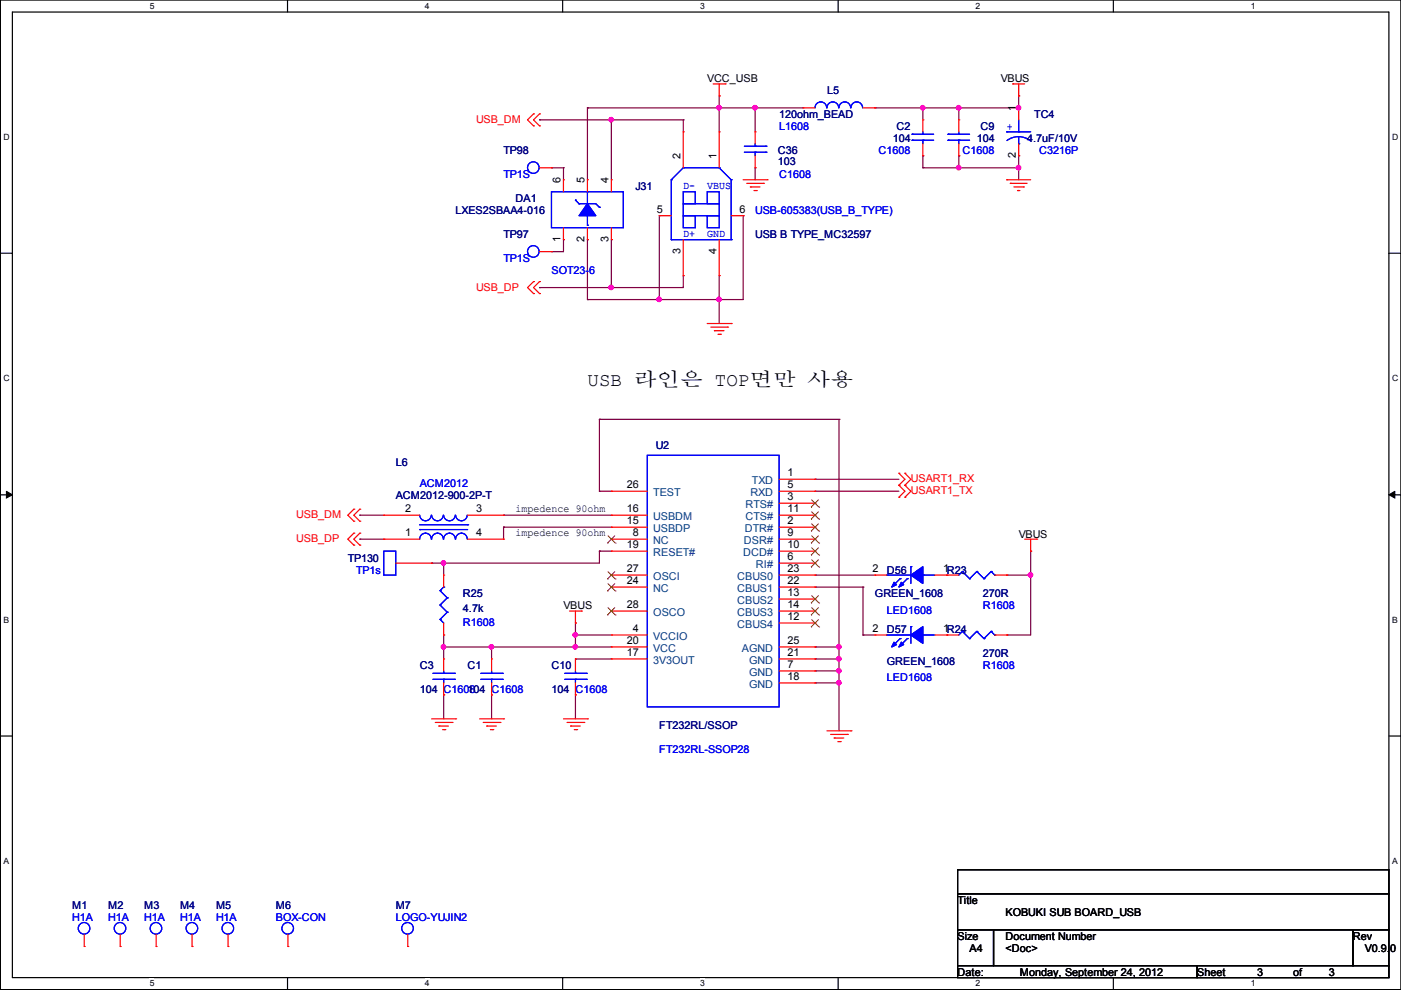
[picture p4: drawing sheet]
<svg xmlns="http://www.w3.org/2000/svg" width="297mm" height="210mm" viewBox="0 0 297 210" stroke-linecap="round" stroke-linejoin="round" font-family="sans-serif">
<path d="M.1 0h296.9v209.8h-296.9zM2.6 2.6h291.9v204.7h-291.9z" fill="none" stroke="#000" stroke-width=".25"/>
<g fill="#fff">
<path d="M31.7 .3h1v1.9h-1z"/>
<path d="M31.7 207.5h1v2h-1z"/>
</g>
<path d="M61 0v2.6M61 207.3v2.5" fill="none" stroke="#000" stroke-width=".25"/>
<g fill="#fff">
<path d="M90.1 .3h.9v1.9h-.9z"/>
<path d="M90.1 207.5h.9v2h-.9z"/>
</g>
<path d="M119.3 0v2.6M119.3 207.3v2.5" fill="none" stroke="#000" stroke-width=".25"/>
<g fill="#fff">
<path d="M148.4 .3h1v1.9h-1z"/>
<path d="M148.4 207.5h1v2h-1z"/>
</g>
<path d="M177.7 0v2.6M177.7 207.3v2.5" fill="none" stroke="#000" stroke-width=".25"/>
<g fill="#fff">
<path d="M206.8 .3h1v1.9h-1z"/>
<path d="M206.8 207.5h1v2h-1z"/>
</g>
<path d="M236.1 0v2.6M236.1 207.3v2.5" fill="none" stroke="#000" stroke-width=".25"/>
<g fill="#fff">
<path d="M265.2 .3h.9v1.9h-.9z"/>
<path d="M265.2 207.5h.9v2h-.9z"/>
<path d="M.8 28.1h1.1v2h-1.1z"/>
<path d="M295.1 28.1h1.2v2h-1.2z"/>
<path d="M.8 79.3h1.1v1.9h-1.1z"/>
<path d="M295.1 79.3h1.2v1.9h-1.2z"/>
</g>
<path d="M.1 53.7h2.5M294.5 53.7h2.5" fill="none" stroke="#000" stroke-width=".25"/>
<g fill="#fff">
<path d="M.8 130.5h1.1v1.9h-1.1z"/>
<path d="M295.1 130.5h1.1v1.9h-1.1z"/>
</g>
<path d="M.1 104.9h2.5M294.5 104.9h2.5" fill="none" stroke="#000" stroke-width=".25"/>
<path d="M1.4 104.2l1.2 .7-1.2 .7zM294.5 104.9l1.2-.7v1.4z" fill="#000" stroke="#000" stroke-width=".21"/>
<g fill="#fff">
<path d="M.8 181.6h1v2h-1z"/>
<path d="M295.1 181.6h1.1v2h-1.1z"/>
</g>
<path d="M.1 156.1h2.5M294.5 156.1h2.5M203 184.4h91.5v5.1h-91.5zM203 189.5h91.5v7.6h-91.5zM203 197.1h7.7v7.6h-7.7zM210.7 197.1h76.2v7.6h-76.2zM286.9 197.1h7.6v7.6h-7.6zM203 204.7h50.8v2.6h-50.8zM253.8 204.7h40.7v2.6h-40.7z" fill="none" stroke="#000" stroke-width=".25"/>
<g fill="none" stroke="#800040" stroke-width=".25">
<path d="M114.4 25.4h.1M114.4 25.4h30.5M116.9 35.6h.1M116.9 35.6h2.6M119.5 35.6h.1M119.5 35.6v2.5M124.5 22.9h.1M124.5 22.9h45.8M124.5 22.9v15.2M129.6 25.4h.1M129.6 25.4v12.7M144.9 25.4h.1"/>
<path d="M144.9 25.4v2.6M152.5 22.9h.1M152.5 20.3h.1M152.5 20.3v7.7M160.1 35.6h.1M160.1 22.9h.1M160.1 22.9v5.1M160.1 35.6v2.5M185.5 22.9h.1M195.7 22.9h.1M195.7 33h.1M195.7 35.6h.1"/>
<path d="M195.7 35.6h20.3M195.7 22.9v2.5M195.7 33v2.6M203.3 35.6h.1M203.3 22.9h.1M203.3 33h.1M203.3 22.9v2.5M203.3 33v2.6M216 20.3h.1M216 35.6h.1M216 33h.1M216 20.3v2.6h-30.5"/>
<path d="M216 33v5.1M116.9 53.4h.1M119.5 50.8h.1M119.5 50.8v2.6h-2.6M124.5 50.8h.1M124.5 50.8v12.7M129.6 50.8h.1M129.6 50.8v10.2M139.8 45.7h.1M139.8 45.7v17.8M144.9 58.4h.1M144.9 58.4v2.6h-30.5"/>
<path d="M152.5 58.4h.1M152.5 58.4v10.2M157.6 45.7h.1M157.6 45.7v17.8h-33.1M114.4 61h.1M124.5 63.5h.1M129.6 61h.1M139.8 63.5h.1M152.5 63.5h.1M127.1 88.9h.1M127.1 88.9v15.3M127.1 88.9h50.8"/>
<path d="M177.9 88.9h.1M177.9 88.9v66.1M76.3 114.3h.1M76.3 109.2h.1M76.3 109.2h5.1M76.3 114.3h5.1M91.5 119.4h.1M94.1 119.4h.1M94.1 119.4v2.5M106.8 111.8h.1M106.8 109.2h.1M106.8 111.8v2.5"/>
<path d="M106.8 111.8h22.8M106.8 109.2h22.8M127.1 104.2h.1M127.1 116.9h.1M127.1 104.2h2.5M127.1 116.9v2.5h-35.6M127.1 116.9h2.5M172.8 101.6h.1M172.8 104.2h.1M172.8 101.6h17.8M172.8 104.2h17.8M218.5 116.9h.1"/>
<path d="M218.5 116.9v17.7h-5.1M94.1 137.2h.1M94.1 134.6h.1M94.1 137.2h35.5M94.1 134.6v5.1M104.2 137.2h.1M104.2 137.2v2.5M122 134.6h.1M122 132.1h.1M122 137.2h.1M122 139.7h.1M122 134.6h7.6"/>
<path d="M122 139.7h7.6M122 132.1v5.1M172.8 137.2h.1M172.8 139.7h.1M172.8 121.9h.1M172.8 124.5h.1M172.8 121.9h12.7M172.8 137.2h5.1M172.8 139.7h5.1M172.8 124.5h10.2M177.9 139.7h.1M177.9 137.2h.1"/>
<path d="M183 124.5h.1M183 134.6h.1M183 134.6h2.5M183 124.5v10.1M213.4 134.6h.1M213.4 121.9h.1M213.4 121.9h5.1M218.5 121.9h.1M94.1 147.3h.1M94.1 147.3v5.1M104.2 147.3h.1M104.2 147.3v5.1"/>
<path d="M122 147.3h.1M122 147.3v5.1M172.8 142.3h.1M172.8 144.8h.1M172.8 142.3h5.1M172.8 144.8h5.1M177.9 144.8h.1M177.9 142.3h.1"/>
</g>
<g fill="#f0f" stroke="#f0f" stroke-width=".25">
<circle cx="152.4" cy="22.8" r=".47"/>
<circle cx="152.4" cy="63.5" r=".47"/>
<circle cx="129.6" cy="25.4" r=".47"/>
<circle cx="129.6" cy="60.9" r=".47"/>
<circle cx="139.7" cy="63.5" r=".47"/>
<circle cx="160.1" cy="22.8" r=".47"/>
<circle cx="218.5" cy="121.9" r=".47"/>
<circle cx="177.8" cy="144.8" r=".47"/>
<circle cx="122" cy="134.6" r=".47"/>
<circle cx="177.8" cy="139.7" r=".47"/>
<circle cx="177.8" cy="137.1" r=".47"/>
<circle cx="177.8" cy="142.2" r=".47"/>
<circle cx="215.9" cy="22.8" r=".47"/>
<circle cx="203.2" cy="22.8" r=".47"/>
<circle cx="215.9" cy="35.5" r=".47"/>
<circle cx="203.2" cy="35.5" r=".47"/>
<circle cx="195.6" cy="22.8" r=".47"/>
<circle cx="122" cy="137.1" r=".47"/>
<circle cx="104.2" cy="137.1" r=".47"/>
<circle cx="94" cy="137.1" r=".47"/>
<circle cx="94" cy="119.4" r=".47"/>
</g>
<g fill="none" stroke="#f00" stroke-width=".25">
<path d="M151.2 17.8h2.6M152.5 17.8v2.5M153.8 17.8h.1M214.7 17.8h.1M214.7 17.8h2.6M216 17.8v2.5M113.1 24.1h.1M113.1 26.7h.1M113.1 24.1l-1.3 1.3 1.3 1.3M114.4 24.1h.1M114.4 26.7h.1M114.4 24.1l-1.3 1.3 1.3 1.3"/>
<path d="M114.4 35.6h2.5M116.9 35.6h.1M119.5 38.1h.1M119.5 38.1v2.6M124.5 38.1h.1M124.5 38.1v2.6M129.6 38.1h.1M129.6 38.1v2.6M144.9 28h.1M144.9 28v7.6M152.5 20.3h.1M152.5 28h.1"/>
<path d="M152.5 28v7.6M157.6 38.1h5M158.3 38.9h3.6M159.1 39.6h.1M159.1 39.6h2M160.1 28h.1M160.1 35.6h.1M160.1 28v2.5M160.1 33v2.6M161.9 38.9h.1M162.6 38.1h.1M170.3 22.9h.1"/>
<path d="M170.3 22.9h2.5M183 22.9h2.5M185.5 22.9h.1M195.7 25.4h.1M195.7 33h.1M195.7 25.4v2.6M195.7 30.5v2.5M203.3 25.4h.1M203.3 33h.1M203.3 25.4v2.6M203.3 30.5v2.5M213.4 38.1h.1"/>
<path d="M213.4 38.1h5.1M214.2 38.9h.1M214.2 38.9h3.6M215 39.6h2M216 20.3h.1M216 22.9h.1M216 33h.1M216 22.9v2.5M216 30.5v2.5M217 39.6h.1M113.1 59.7h.1M113.1 59.7l-1.3 1.3 1.3 1.2"/>
<path d="M114.4 59.7h.1M114.4 59.7l-1.3 1.3 1.3 1.2M114.4 53.4h2.5M116.9 53.4h.1M119.5 50.8h.1M119.5 48.3v2.5M124.5 50.8h.1M124.5 48.3v2.5M129.6 50.8h.1M129.6 48.3v2.5M139.8 45.7h.1M139.8 45.7h2.5"/>
<path d="M144.9 58.4h.1M144.9 50.8v7.6M152.5 58.4h.1M152.5 50.8v7.6M155 45.7h2.6M157.6 45.7h.1M159.9 40.4h.5M160.4 40.4h.1M215.7 40.4h.1M215.7 40.4h.5M113.1 62.2h.1M114.4 62.2h.1"/>
<path d="M149.9 68.6h5.1M150.7 69.4h3.6M151.5 70.1h.1M151.5 70.1h2M152.2 70.9h.5M152.7 70.9h.1M154.3 69.4h.1M155 68.6h.1M75 108h.1M75 110.5h.1M75 113h.1M75 115.6h.1"/>
<path d="M75 108l-1.3 1.2 1.3 1.3M75 113l-1.3 1.3 1.3 1.3M76.3 108h.1M76.3 110.5h.1M76.3 113h.1M76.3 115.6h.1M76.3 108l-1.3 1.2 1.3 1.3M76.3 113l-1.3 1.3 1.3 1.3M81.4 114.3h.1M81.4 109.2h.1M81.4 114.3h7.6M81.4 109.2h7.6"/>
<path d="M83.9 119.4h7.6M91.5 119.4h.1M99.1 114.3h7.7M99.1 109.2h7.7M106.8 109.2h.1M106.8 114.3h.1M129.6 114.3h.1M129.6 111.8h.1M129.6 109.2h.1M129.6 116.9h.1M129.6 104.2h.1M129.6 114.3h7.6"/>
<path d="M129.6 109.2h7.6M129.6 111.8h7.6M129.6 104.2h7.6M129.6 116.9h7.6M165.2 114.3h7.6M165.2 109.2h7.6M165.2 101.6h7.6M165.2 111.8h7.6M165.2 106.7h7.6M165.2 104.2h7.6M165.2 119.4h7.6M165.2 116.9h7.6"/>
<path d="M172.8 101.6h.1M172.8 111.8h.1M172.8 106.7h.1M172.8 104.2h.1M172.8 119.4h.1M172.8 114.3h.1M172.8 116.9h.1M172.8 109.2h.1M190.6 105.4h.1M190.6 102.9h.1M190.6 100.3h.1M190.6 102.9l1.3 1.3-1.3 1.2"/>
<path d="M190.6 100.3l1.3 1.3-1.3 1.3M191.9 105.4h.1M191.9 102.9h.1M191.9 100.3h.1M191.9 102.9l1.2 1.3-1.2 1.2M191.9 100.3l1.2 1.3-1.2 1.3M217.3 114.3h2.5M218.5 116.9h.1M218.5 114.3v2.6M219.8 114.3h.1M94.1 139.7h.1M94.1 134.6h.1"/>
<path d="M94.1 121.9h.1M94.1 121.9v2.6M94.1 132.1v2.5M94.1 139.7v2.6M104.2 139.7h.1M104.2 139.7v2.6M120.7 129.6h2.6M122 132.1h.1M122 139.7h.1M122 129.6v2.5M122 139.7v2.6M123.3 129.6h.1"/>
<path d="M129.6 134.6h.1M129.6 139.7h.1M129.6 137.2h.1M129.6 124.5h.1M129.6 121.9h.1M129.6 129.6h.1M129.6 129.6h7.6M129.6 134.6h7.6M129.6 139.7h7.6M129.6 137.2h7.6M129.6 124.5h7.6M129.6 121.9h7.6"/>
<path d="M165.2 129.6h7.6M165.2 132.1h7.6M165.2 127h7.6M165.2 139.7h7.6M165.2 137.2h7.6M165.2 124.5h7.6M165.2 121.9h7.6M172.8 132.1h.1M172.8 127h.1M172.8 129.6h.1M172.8 139.7h.1M172.8 124.5h.1"/>
<path d="M172.8 121.9h.1M172.8 137.2h.1M185.5 134.6h.1M185.5 121.9h.1M185.5 134.6h2.5M185.5 121.9h2.5M198.2 134.6h5.1M198.2 121.9h5.1M200.7 134.6h.1M200.7 121.9h.1M210.9 134.6h2.5M210.9 121.9h2.5"/>
<path d="M213.4 134.6h.1M213.4 121.9h.1M91.5 152.4h5.1M92.3 153.2h3.5M93 153.9h.1M93 153.9h2.1M93.8 154.7h.5M94.1 147.3h.1M94.1 144.8v2.5M94.3 154.7h.1M95.8 153.2h.1M96.6 152.4h.1"/>
<path d="M101.7 152.4h5.1M102.4 153.2h3.6M103.2 153.9h.1M103.2 153.9h2M104 154.7h.5M104.2 147.3h.1M104.2 144.8v2.5M104.5 154.7h.1M106 153.2h.1M106.8 152.4h.1M119.5 152.4h5M120.2 153.2h3.6"/>
<path d="M121 153.9h.1M121 153.9h2M121.8 154.7h.5M122 147.3h.1M122 144.8v2.5M122.3 154.7h.1M123.8 153.2h.1M124.5 152.4h.1M165.2 142.3h7.6M165.2 144.8h7.6M172.8 142.3h.1M172.8 144.8h.1"/>
<path d="M175.3 155h5.1M176.1 155.7h3.6M176.9 156.5h.1M176.9 156.5h2M177.6 157.2h.5M178.1 157.2h.1M179.7 155.7h.1M180.4 155h.1M17.9 198.1v2.6M25.5 198.1v2.6M33.1 198.1v2.6M40.7 198.1v2.6"/>
<path d="M48.3 198.1v2.6M61 198.1v2.6M86.4 198.1v2.6M17.9 200.7h.1M25.5 200.7h.1M33.1 200.7h.1M40.7 200.7h.1M48.3 200.7h.1M61 200.7h.1M86.4 200.7h.1"/>
</g>
<g fill="none" stroke="#00f" stroke-width=".25">
<path d="M142.3 38.1h.1M142.3 38.1v12.7M144.9 35.6h.1M144.9 35.6l-2.6 2.5M144.9 35.6h7.6M152.5 35.6h.1M152.5 35.6l2.5 2.5M155 38.1h.1M155 38.1v12.7M157.8 32.3h4.6M157.8 31h4.6M160.1 31h.1"/>
<path d="M160.1 32.3h.1M160.1 30.5v.5M160.1 32.3v.7M162.4 32.3h.1M162.4 31h.1M175.3 22.9a1.23 1.23 0 0 0-1.3-1.3 1.23 1.23 0 0 0-1.2 1.3M177.8 22.9a1.23 1.23 0 0 0-1.2-1.3 1.23 1.23 0 0 0-1.3 1.3M180.3 22.9a1.23 1.23 0 0 0-1.2-1.3 1.23 1.23 0 0 0-1.2 1.3M182.9 22.9a1.23 1.23 0 0 0-1.3-1.3 1.23 1.23 0 0 0-1.2 1.3M193.4 29.7h.1M193.4 28.5h.1M193.4 29.7h4.6"/>
<path d="M193.4 28.5h4.6M195.7 28.5h.1M195.7 29.7h.1M195.7 28v.5M195.7 29.7v.8M201 29.7h.1M201 28.5h.1M201 29.7h4.6M201 28.5h4.6M203.3 28.5h.1M203.3 29.7h.1M203.3 28v.5"/>
<path d="M203.3 29.7v.8M213.4 28h.1M213.4 28h5.1M216 30.5h.1M216 28h.1M216 29l-1.1 .1-1.4 .7M216 29l1 .1 1.4 .7M216 25.4v2.6M216 29v1.5M116.9 40.7h15.3v7.6h-15.3zM122 42.4h.1M122 42.4l.8 .8"/>
<path d="M122.8 43.2h.1M122.8 43.2h3.5l.8 .8M124.5 40.7h.1M124.5 47.8h.1M124.5 40.7v2.5M124.5 45.7v2.1M127.1 44h.1M142.3 50.8h.1M142.3 50.8h12.7M144.9 43.2h7.6v2.5h-7.6zM144.9 45.7h2.5v2.6h-2.5zM144.9 40.7h2.5v2.5h-2.5z"/>
<path d="M149.9 45.7h2.6v2.6h-2.6zM149.9 40.7h2.6v2.5h-2.6zM155 50.8h.1M137.2 96.5h28v53.4h-28zM81.4 116.9h2.5v5h-2.5zM89 112.3h.1M89 111.3h10.1M89 112.3h10.1M91.4 109.2a1.23 1.23 0 0 1-1.2 1.2 1.23 1.23 0 0 1-1.2-1.2M91.4 114.3a1.23 1.23 0 0 0-1.2-1.3 1.23 1.23 0 0 0-1.2 1.3M94 109.2a1.23 1.23 0 0 1-1.2 1.2 1.23 1.23 0 0 1-1.3-1.2M94 114.3a1.23 1.23 0 0 0-1.3-1.3 1.23 1.23 0 0 0-1.2 1.3"/>
<path d="M96.5 109.2a1.23 1.23 0 0 1-1.2 1.2 1.23 1.23 0 0 1-1.2-1.2M96.5 114.3a1.23 1.23 0 0 0-1.2-1.3 1.23 1.23 0 0 0-1.2 1.3M99.1 109.2a1.23 1.23 0 0 1-1.3 1.2 1.23 1.23 0 0 1-1.2-1.2M99.1 114.3a1.23 1.23 0 0 0-1.3-1.3 1.23 1.23 0 0 0-1.2 1.3M99.1 111.3h.1M93.3 131.3h.1M93.3 128.3h.1M93.3 125.2h.1M93.3 131.3l.8 .8M93.3 128.3l1.5 1.5M93.3 125.2l1.5 1.6M94.1 124.5h.1"/>
<path d="M94.1 124.5l-.8 .7M94.8 129.8h.1M94.8 126.8h.1M94.8 129.8l-1.5 1.5M94.8 126.8l-1.5 1.5M188 134.6h.1M188 121.9h.1M188 134.6h5.1M188 121.9h5.1M190.8 135.4h.1M190.8 122.7h.1M190.8 135.4l-1.5 1.5"/>
<path d="M190.8 122.7l-1.5 1.5M192.4 135.4h.1M192.4 122.7h.1M192.4 135.4l-1.6 1.5M192.4 122.7l-1.6 1.5M193.1 132.9h.1M193.1 120.2h.1M193.1 120.2v3.5M193.1 132.9v3.5M195.7 134.6h.1M195.7 121.9h.1M195.7 134.6h2.5"/>
<path d="M195.7 121.9h2.5M204 133.9h.1M204 121.2h.1M204 133.9l-.7 .7M204 133.9l1.6 1.5M204 121.2l-.7 .7M204 121.2l1.6 1.5M205.6 135.4h.1M205.6 122.7h.1M207.1 133.9h.1M207.1 121.2h.1M207.1 133.9l-1.5 1.5"/>
<path d="M207.1 133.9l1.5 1.5M207.1 121.2l-1.5 1.5M207.1 121.2l1.5 1.5M208.6 135.4h.1M208.6 122.7h.1M210.1 133.9h.1M210.1 121.2h.1M210.1 133.9l-1.5 1.5M210.1 133.9l.8 .7M210.1 121.2l-1.5 1.5M210.1 121.2l.8 .7M210.9 134.6h.1"/>
<path d="M210.9 121.9h.1M91.8 144h4.6M91.8 142.8h4.6M94.1 142.8h.1M94.1 144h.1M94.1 142.3v.5M94.1 144v.8M96.4 144h.1M96.4 142.8h.1M101.9 144h4.6M101.9 142.8h4.6M104.2 142.8h.1"/>
<path d="M104.2 144h.1M104.2 142.3v.5M104.2 144v.8M106.5 144h.1M106.5 142.8h.1M119.7 144h4.6M119.7 142.8h4.6M122 142.8h.1M122 144h.1M122 142.3v.5M122 144v.8M124.3 144h.1"/>
<path d="M124.3 142.8h.1"/>
<circle cx="113.1" cy="35.5" r="1.23"/>
<circle cx="113.1" cy="53.3" r="1.23"/>
<circle cx="17.8" cy="196.8" r="1.23"/>
<circle cx="25.4" cy="196.8" r="1.23"/>
<circle cx="33.1" cy="196.8" r="1.23"/>
<circle cx="40.7" cy="196.8" r="1.23"/>
<circle cx="48.3" cy="196.8" r="1.23"/>
<circle cx="61" cy="196.8" r="1.23"/>
<circle cx="86.4" cy="196.8" r="1.23"/>
</g>
<g fill="none" stroke="#804000" stroke-width=".21">
<path d="M128.8 115.2h.1M128.9 113.6l1.6 1.6M130.4 113.6l-1.6 1.6M130.5 115.2h.1M172 112.6h.1M172 107.5h.1M172 115.2h.1M172 117.7h.1M172 110.1h.1M172 111l1.7 1.6M172 105.9l1.7 1.6M172 118.6l1.7 1.6"/>
<path d="M172 113.6l1.7 1.6M172 116.1l1.7 1.6M172 108.5l1.7 1.6M173.6 111l-1.6 1.6M173.6 105.9l-1.6 1.6M173.6 118.6l-1.6 1.6M173.6 113.6l-1.6 1.6M173.6 116.1l-1.6 1.6M173.6 108.5l-1.6 1.6M173.7 112.6h.1M173.7 107.5h.1M173.7 115.2h.1"/>
<path d="M173.7 117.7h.1M173.7 110.1h.1M128.8 125.3h.1M128.8 122.8h.1M128.8 130.4h.1M128.9 123.7l1.6 1.6M128.9 121.2l1.6 1.6M128.9 128.8l1.6 1.6M130.4 123.7l-1.6 1.6M130.4 121.2l-1.6 1.6M130.4 128.8l-1.6 1.6M130.5 125.3h.1"/>
<path d="M130.5 122.8h.1M130.5 130.4h.1M172 120.2h.1M172 132.9h.1M172 127.9h.1M172 130.4h.1M172 131.3l1.7 1.6M172 126.3l1.7 1.6M172 128.8l1.7 1.6M173.6 131.3l-1.6 1.6M173.6 126.3l-1.6 1.6M173.6 128.8l-1.6 1.6"/>
<path d="M173.7 120.2h.1M173.7 132.9h.1M173.7 127.9h.1M173.7 130.4h.1"/>
</g>
<g fill="#00f" stroke="#00f" stroke-width=".25">
<path d="M124.5 43.2l1.8 2.5h-3.5z" fill-rule="evenodd"/>
<path d="M124.5 43.2l1.8 2.5h-3.5z" fill-rule="evenodd"/>
<path d="M193.1 134.6l2.6-1.7v3.5z" fill-rule="evenodd"/>
<path d="M189.6 136.2l.5 .5-1 .5z" fill-rule="evenodd"/>
<path d="M191.1 136.2l.5 .5-1 .5z" fill-rule="evenodd"/>
<path d="M193.1 134.6l2.6-1.7v3.5z" fill-rule="evenodd"/>
<path d="M189.6 136.2l.5 .5-1 .5z" fill-rule="evenodd"/>
<path d="M191.1 136.2l.5 .5-1 .5z" fill-rule="evenodd"/>
<path d="M193.1 121.9l2.6-1.7v3.5z" fill-rule="evenodd"/>
<path d="M189.6 123.5l.5 .5-1 .5z" fill-rule="evenodd"/>
<path d="M191.1 123.5l.5 .5-1 .5z" fill-rule="evenodd"/>
<path d="M193.1 121.9l2.6-1.7v3.5z" fill-rule="evenodd"/>
<path d="M189.6 123.5l.5 .5-1 .5z" fill-rule="evenodd"/>
<path d="M191.1 123.5l.5 .5-1 .5z" fill-rule="evenodd"/>
</g>
<text font-size="4.1" x="124.5" y="81.9">USB 라인은 TOP면만 사용</text>
<g font-size="2.3">
<text x="149.9" y="17.5">VCC_USB</text>
<text x="212.2" y="17.5">VBUS</text>
<text x="215.4" y="23.6" transform="rotate(-90 215.4 23.6)">1</text>
<text x="144.3" y="33.8" transform="rotate(-90 144.3 33.8)">2</text>
<text x="151.9" y="33.8" transform="rotate(-90 151.9 33.8)">1</text>
<text x="215.4" y="33.5" transform="rotate(-90 215.4 33.5)">2</text>
<text x="118.9" y="38.9" transform="rotate(-90 118.9 38.9)">6</text>
<text x="124" y="38.9" transform="rotate(-90 124 38.9)">5</text>
<text x="129" y="38.9" transform="rotate(-90 129 38.9)">4</text>
<text x="139.3" y="45.1">5</text>
<text x="156.8" y="45.1">6</text>
<text x="118.9" y="51.3" transform="rotate(-90 118.9 51.3)">1</text>
<text x="124" y="51.3" transform="rotate(-90 124 51.3)">2</text>
<text x="129" y="51.3" transform="rotate(-90 129 51.3)">3</text>
<text x="144.3" y="53.9" transform="rotate(-90 144.3 53.9)">3</text>
<text x="151.9" y="53.9" transform="rotate(-90 151.9 53.9)">4</text>
<text x="167" y="101">1</text>
<text x="132.9" y="103.6">26</text>
<text x="167" y="106.1">3</text>
<text x="167" y="103.6">5</text>
<text x="85.9" y="113.7">1</text>
<text x="85.9" y="108.6">2</text>
<text x="100.9" y="108.6">3</text>
<text x="100.9" y="113.7">4</text>
<text x="109.3" y="108.6">impedence 90ohm</text>
<text x="109.3" y="113.7">impedence 90ohm</text>
<text x="132.9" y="111.2">15</text>
<text x="132.9" y="108.6">16</text>
<text x="134.2" y="113.7">8</text>
<text x="167" y="111.2">2</text>
<text x="167" y="113.7">9</text>
<text x="167" y="108.6">11</text>
<text x="216" y="114">VBUS</text>
<text x="132.9" y="116.3">19</text>
<text x="167" y="118.8">6</text>
<text x="167" y="116.3">10</text>
<text x="132.9" y="123.9">24</text>
<text x="132.9" y="121.3">27</text>
<text x="167" y="123.9">22</text>
<text x="167" y="121.3">23</text>
<text x="185" y="121.3">2</text>
<text x="200" y="121.3">1R23</text>
<text x="119.5" y="129.2">VBUS</text>
<text x="132.9" y="129">28</text>
<text x="167" y="131.5">12</text>
<text x="167" y="126.4">13</text>
<text x="167" y="129">14</text>
<text x="132.9" y="136.6">20</text>
<text x="134.2" y="134">4</text>
<text x="167" y="136.6">25</text>
<text x="185" y="134">2</text>
<text x="200" y="134">1R24</text>
<text x="132.9" y="139.1">17</text>
<text x="167" y="141.7">7</text>
<text x="167" y="139.1">21</text>
<text x="167" y="144.2">18</text>
<text x="203" y="191.7">Title</text>
<text x="213.2" y="194.2">KOBUKI SUB BOARD_USB</text>
<text x="203" y="199.3">Size</text>
<text x="205.6" y="201.9">A4</text>
<text x="213.2" y="199.3">Document Number</text>
<text x="213.2" y="201.9">&lt;Doc&gt;</text>
<text x="286.9" y="199.3">Rev</text>
<text x="289.4" y="201.9">V0.9.0</text>
<text x="203" y="206.9">Date:</text>
<text x="216.2" y="206.9">Monday, September 24, 2012</text>
<text x="253.8" y="206.9">Sheet</text>
<text x="266.5" y="206.9">3</text>
<text x="274.2" y="206.9">of</text>
<text x="281.8" y="206.9">3</text>
</g>
<g font-size="2.3" fill="#000080">
<text x="175.3" y="20">L5</text>
<text x="165.2" y="25.1">120ohm_BEAD</text>
<text x="190.1" y="27.6">C2</text>
<text x="207.9" y="27.6">C9</text>
<text x="219.3" y="25.1">TC4</text>
<text x="106.8" y="32.7">TP98</text>
<text x="164.9" y="32.7">C36</text>
<text x="164.9" y="35">103</text>
<text x="189.3" y="30.2">104</text>
<text x="207.1" y="30.2">104</text>
<text x="217.8" y="30.2">4.7uF/10V</text>
<text x="134.7" y="40.3">J31</text>
<text x="96.6" y="45.4">LXES2SBAA4-016</text>
<text x="109.3" y="42.9">DA1</text>
<text x="106.8" y="50.5">TP97</text>
<text x="160.1" y="50.5">USB B TYPE_MC32597</text>
<text x="139" y="95.2">U2</text>
<text x="83.9" y="98.7">L6</text>
<text x="83.9" y="105.8">ACM2012-900-2P-T</text>
<text x="73.7" y="119.1">TP130</text>
<text x="188" y="121.6">D56</text>
<text x="98.1" y="126.7">R25</text>
<text x="98.1" y="129.7">4.7k</text>
<text x="185.5" y="126.7">GREEN_1608</text>
<text x="208.4" y="126.7">270R</text>
<text x="188" y="134.3">D57</text>
<text x="89" y="141.9">C3</text>
<text x="99.1" y="141.9">C1</text>
<text x="116.9" y="141.9">C10</text>
<text x="188" y="140.9">GREEN_1608</text>
<text x="208.4" y="139.4">270R</text>
<text x="89" y="147">104</text>
<text x="99.1" y="147">104</text>
<text x="116.9" y="147">104</text>
<text x="139.8" y="154.6">FT232RL/SSOP</text>
<text x="15.3" y="192.7">M1</text>
<text x="22.9" y="192.7">M2</text>
<text x="30.6" y="192.7">M3</text>
<text x="38.2" y="192.7">M4</text>
<text x="45.8" y="192.7">M5</text>
<text x="58.5" y="192.7">M6</text>
<text x="83.9" y="192.7">M7</text>
</g>
<g font-size="2.3" fill="#f00">
<text x="100.9" y="26.1">USB_DM</text>
<text x="100.9" y="61.7">USB_DP</text>
<text x="193.1" y="104.8">USART1_TX</text>
<text x="193.1" y="102.3">USART1_RX</text>
<text x="62.8" y="109.9">USB_DM</text>
<text x="62.8" y="115">USB_DP</text>
</g>
<g font-size="2.3" fill="#00f">
<text x="165.2" y="27.6">L1608</text>
<text x="213.4" y="27.6">+</text>
<text x="186.3" y="32.7">C1608</text>
<text x="204" y="32.7">C1608</text>
<text x="220.3" y="32.7">C3216P</text>
<text x="106.8" y="37.8">TP1S</text>
<text x="144.9" y="40.1">D-</text>
<text x="149.9" y="40.1">VBUS</text>
<text x="165.2" y="37.8">C1608</text>
<text x="160.1" y="45.4">USB-605383(USB_B_TYPE)</text>
<text x="144.9" y="50.2">D+</text>
<text x="149.9" y="50.2">GND</text>
<text x="106.8" y="55.6">TP1S</text>
<text x="116.9" y="58.1">SOT23-6</text>
<text x="89" y="103.3">ACM2012</text>
<text x="75.5" y="121.6">TP1s</text>
<text x="188" y="130.2">LED1608</text>
<text x="208.4" y="129.2">R1608</text>
<text x="98.1" y="132.8">R1608</text>
<text x="208.4" y="141.9">R1608</text>
<text x="94.1" y="147">C1608</text>
<text x="104.2" y="147">C1608</text>
<text x="122" y="147">C1608</text>
<text x="188" y="144.5">LED1608</text>
<text x="139.8" y="159.7">FT232RL-SSOP28</text>
<text x="15.3" y="195.3">H1A</text>
<text x="22.9" y="195.3">H1A</text>
<text x="30.6" y="195.3">H1A</text>
<text x="38.2" y="195.3">H1A</text>
<text x="45.8" y="195.3">H1A</text>
<text x="58.5" y="195.3">BOX-CON</text>
<text x="83.9" y="195.3">LOGO-YUJIN2</text>
</g>
<g font-size="2.3" fill="#004080">
<text x="138.5" y="105.3">TEST</text>
<text x="158.1" y="107.8">RTS#</text>
<text x="159.1" y="105.3">RXD</text>
<text x="159.4" y="102.7">TXD</text>
<text x="138.5" y="112.9">USBDP</text>
<text x="138.5" y="110.3">USBDM</text>
<text x="157.9" y="112.9">DTR#</text>
<text x="158.1" y="110.3">CTS#</text>
<text x="138.5" y="115.4">NC</text>
<text x="138.5" y="118">RESET#</text>
<text x="157.6" y="118">DCD#</text>
<text x="157.7" y="115.4">DSR#</text>
<text x="138.5" y="125.6">NC</text>
<text x="138.5" y="123">OSCI</text>
<text x="156.3" y="125.6">CBUS1</text>
<text x="156.3" y="123">CBUS0</text>
<text x="160.3" y="120.5">RI#</text>
<text x="138.5" y="130.7">OSCO</text>
<text x="156.3" y="128.1">CBUS2</text>
<text x="156.3" y="130.7">CBUS3</text>
<text x="138.5" y="135.7">VCCIO</text>
<text x="156.3" y="133.2">CBUS4</text>
<text x="138.5" y="140.8">3V3OUT</text>
<text x="138.5" y="138.3">VCC</text>
<text x="157.3" y="138.3">AGND</text>
<text x="158.8" y="143.4">GND</text>
<text x="158.8" y="140.8">GND</text>
<text x="158.8" y="145.9">GND</text>
</g>
<g font-size="1.8">
<text x="31.7" y="1.9">5</text>
<text x="90.1" y="1.9">4</text>
<text x="148.4" y="1.9">3</text>
<text x="206.8" y="1.9">2</text>
<text x="265.2" y="1.9">1</text>
<text x=".8" y="29.7">D</text>
<text x="295.1" y="29.7">D</text>
<text x=".8" y="80.9">C</text>
<text x="295.1" y="80.9">C</text>
<text x=".8" y="132.1">B</text>
<text x="295.1" y="132.1">B</text>
<text x=".8" y="183.2">A</text>
<text x="295.1" y="183.2">A</text>
<text x="31.7" y="209.1">5</text>
<text x="90.1" y="209.1">4</text>
<text x="148.4" y="209.1">3</text>
<text x="206.8" y="209.1">2</text>
<text x="265.2" y="209.1">1</text>
</g>
</svg>
